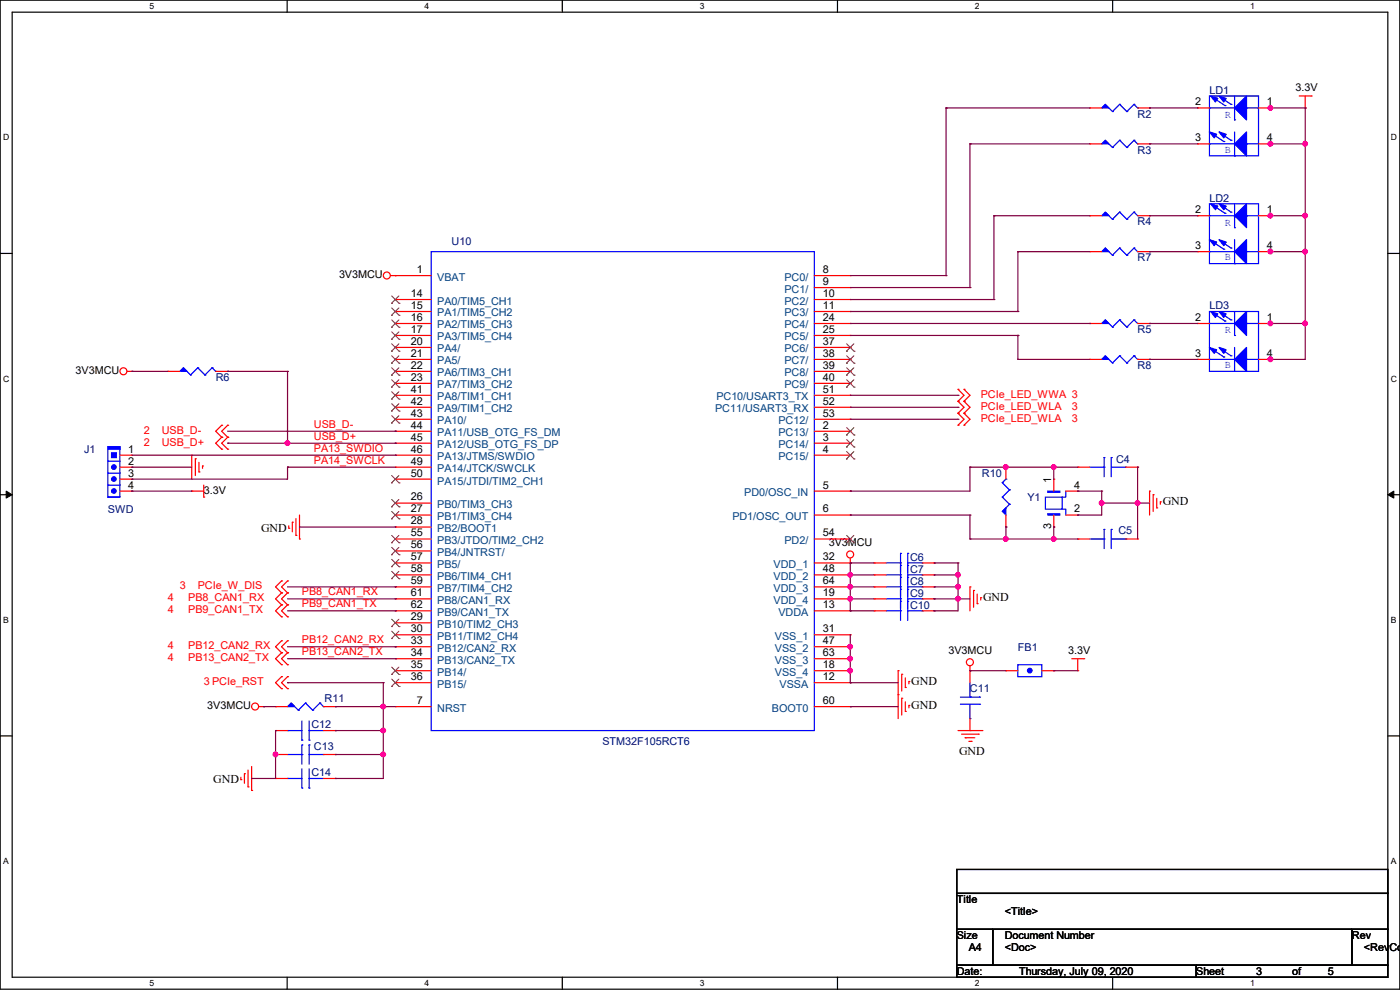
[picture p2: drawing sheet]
<svg xmlns="http://www.w3.org/2000/svg" width="297mm" height="210mm" viewBox="0 0 297 210" stroke-linecap="round" stroke-linejoin="round" font-family="sans-serif">
<path d="M0 0h297v209.8h-297zM2.6 2.6h291.8v204.7h-291.8z" fill="none" stroke="#000" stroke-width=".25"/>
<g fill="#fff">
<path d="M31.7 .3h1v2h-1z"/>
<path d="M31.7 207.6h1v1.9h-1z"/>
</g>
<path d="M60.9 0v2.6M60.9 207.3v2.5" fill="none" stroke="#000" stroke-width=".25"/>
<g fill="#fff">
<path d="M90.1 .3h1v2h-1z"/>
<path d="M90.1 207.6h1v1.9h-1z"/>
</g>
<path d="M119.3 0v2.6M119.3 207.3v2.5" fill="none" stroke="#000" stroke-width=".25"/>
<g fill="#fff">
<path d="M148.5 .3h.9v2h-.9z"/>
<path d="M148.5 207.6h.9v1.9h-.9z"/>
</g>
<path d="M177.7 0v2.6M177.7 207.3v2.5" fill="none" stroke="#000" stroke-width=".25"/>
<g fill="#fff">
<path d="M206.8 .3h1v2h-1z"/>
<path d="M206.8 207.6h1v1.9h-1z"/>
</g>
<path d="M236.1 0v2.6M236.1 207.3v2.5" fill="none" stroke="#000" stroke-width=".25"/>
<g fill="#fff">
<path d="M265.2 .3h1v2h-1z"/>
<path d="M265.2 207.6h1v1.9h-1z"/>
<path d="M.7 28.2h1.2v1.9h-1.2z"/>
<path d="M295.1 28.2h1.2v1.9h-1.2z"/>
<path d="M.7 79.3h1.2v2h-1.2z"/>
<path d="M295.1 79.3h1.2v2h-1.2z"/>
</g>
<path d="M0 53.8h2.6M294.4 53.8h2.6" fill="none" stroke="#000" stroke-width=".25"/>
<g fill="#fff">
<path d="M.7 130.5h1.2v2h-1.2z"/>
<path d="M295.1 130.5h1.1v2h-1.1z"/>
</g>
<path d="M0 104.9h2.6M294.4 104.9h2.6" fill="none" stroke="#000" stroke-width=".25"/>
<path d="M1.3 104.2l1.3 .7-1.3 .8zM294.4 104.9l1.3-.7v1.5z" fill="#000" stroke="#000" stroke-width=".21"/>
<g fill="#fff">
<path d="M.7 181.7h1.2v2h-1.2z"/>
<path d="M295.1 181.7h1.1v2h-1.1z"/>
</g>
<path d="M0 156.1h2.6M294.4 156.1h2.6M203 184.4h91.4v5.1h-91.4zM203 189.5h91.4v7.6h-91.4zM203 197.1h7.6v7.7h-7.6zM210.6 197.1h76.2v7.7h-76.2zM286.8 197.1h7.6v7.7h-7.6zM203 204.8h50.8v2.5h-50.8zM253.8 204.8h40.6v2.5h-40.6z" fill="none" stroke="#000" stroke-width=".25"/>
<g fill="none" stroke="#f00" stroke-width=".25">
<path d="M231.2 30.5h.1M231.2 22.9h.1M231.2 30.5h2.5M231.2 22.9h2.5M241.3 30.5h2.6M241.3 22.9h2.6M243.9 30.5h.1M243.9 22.9h.1M254 22.9h.1M254 30.5h.1M254 30.5h2.6M254 22.9h2.6"/>
<path d="M267 30.5h2.5M267 22.9h2.5M269.5 22.9h.1M269.5 30.5h.1M275.6 20.4h2.6M276.9 22.9h.1M276.9 20.4v2.5M278.2 20.4h.1M82.8 58.5h8.7M83.9 58.5h.1M172.8 58.5h7.6M180.4 58.5h.1"/>
<path d="M231.2 53.4h.1M231.2 45.8h.1M231.2 45.8h2.5M231.2 53.4h2.5M241.3 45.8h2.6M241.3 53.4h2.6M243.9 53.4h.1M243.9 45.8h.1M254 45.8h.1M254 53.4h.1M254 45.8h2.6M254 53.4h2.6"/>
<path d="M267 45.8h2.5M267 53.4h2.5M269.5 45.8h.1M269.5 53.4h.1M27 78.8h1M28 78.8h.1M35.6 78.8h.1M35.6 78.8h2.5M45.8 78.8h2.5M48.3 78.8h.1M83.9 63.5h.1M83.9 66.1h.1"/>
<path d="M83.9 68.6h.1M83.9 71.2h.1M83.9 73.7h.1M83.9 76.2h.1M83.9 78.8h.1M83.9 78.8h7.6M83.9 76.2h7.6M83.9 68.6h7.6M83.9 63.5h7.6M83.9 66.1h7.6M83.9 71.2h7.6M83.9 73.7h7.6"/>
<path d="M172.8 78.8h7.6M172.8 76.2h7.6M172.8 68.6h7.6M172.8 61h7.6M172.8 63.5h7.6M172.8 66.1h7.6M172.8 71.2h7.6M172.8 73.7h7.6M180.4 61h.1M180.4 63.5h.1M180.4 66.1h.1M180.4 68.6h.1"/>
<path d="M180.4 71.2h.1M180.4 73.7h.1M180.4 76.2h.1M180.4 78.8h.1M231.2 76.2h.1M231.2 68.6h.1M231.2 76.2h2.5M231.2 68.6h2.5M241.3 76.2h2.6M241.3 68.6h2.6M243.9 76.2h.1M243.9 68.6h.1"/>
<path d="M254 68.6h.1M254 76.2h.1M254 76.2h2.6M254 68.6h2.6M267 76.2h2.5M267 68.6h2.5M269.5 68.6h.1M269.5 76.2h.1M25.4 99.1h2.6M25.4 96.6h2.6M28 96.6h.1M28 99.1h.1"/>
<path d="M40.7 96.6h.1M40.7 96.6v5M41.4 97.3h.1M41.4 97.3v3.6M42.2 98.1v2M43 98.8h.1M43 98.8v.6M47 90.2h.1M47 92.8h.1M47 95.3h.1M47 90.2l-1.2 1.3 1.2 1.3M47 92.8l-1.2 1.2 1.2 1.3"/>
<path d="M48.3 90.2h.1M48.3 92.8h.1M48.3 95.3h.1M48.3 90.2l-1.3 1.3 1.3 1.3M48.3 92.8l-1.3 1.2 1.3 1.3M83.9 81.3h.1M83.9 83.9h.1M83.9 86.4h.1M83.9 88.9h.1M83.9 91.5h.1M83.9 94h.1M83.9 96.6h.1"/>
<path d="M83.9 99.1h.1M83.9 99.1h7.6M83.9 96.6h7.6M83.9 91.5h7.6M83.9 94h7.6M83.9 81.3h7.6M83.9 83.9h7.6M83.9 86.4h7.6M83.9 88.9h7.6M172.8 96.6h7.6M172.8 91.5h7.6M172.8 94h7.6"/>
<path d="M172.8 81.3h7.6M172.8 83.9h7.6M172.8 86.4h7.6M172.8 88.9h7.6M180.4 91.5h.1M180.4 94h.1M180.4 96.6h.1M180.4 81.3h.1M180.4 83.9h.1M180.4 86.4h.1M180.4 88.9h.1M203.2 82.6h.1"/>
<path d="M203.2 85.1h.1M203.2 87.7h.1M203.2 90.2h.1M203.2 82.6l1.3 1.3-1.3 1.2M203.2 85.1l1.3 1.3-1.3 1.3M203.2 87.7l1.3 1.2-1.3 1.3M204.5 82.6h.1M204.5 85.1h.1M204.5 87.7h.1M204.5 90.2h.1M204.5 82.6l1.3 1.3-1.3 1.2M204.5 85.1l1.3 1.3-1.3 1.3"/>
<path d="M204.5 87.7l1.3 1.2-1.3 1.3M213.4 99.1h.1M213.4 99.1v2.5M228.6 99.1h.1M228.6 99.1h2.6M238.8 99.1h2.5M241.3 99.1h.1M25.4 104.2h2.6M25.4 101.6h2.6M28 101.6h.1M28 104.2h.1M40.7 104.2h.1"/>
<path d="M40.7 104.2h2.5M42.2 100.1h.1M43.2 105.5h.1M43.2 102.9v2.6M61.3 112.1h.1M61.3 111.5v.6M62 110.8h.1M62 110.8v2M62.8 113.6h.1M62.8 110v3.6M63.5 114.3h.1M63.5 109.3v5"/>
<path d="M83.9 106.7h.1M83.9 109.3h.1M83.9 111.8h.1M83.9 101.6h.1M83.9 114.3h.1M83.9 116.9h.1M83.9 119.4h.1M83.9 109.3h7.6M83.9 101.6h7.6M83.9 119.4h7.6M83.9 106.7h7.6M83.9 111.8h7.6"/>
<path d="M83.9 114.3h7.6M83.9 116.9h7.6M172.8 104.2h7.6M172.8 109.3h7.6M172.8 119.4h7.6M172.8 114.3h7.6M180.4 119.4h.1M180.4 104.2h.1M180.4 109.3h.1M180.4 114.3h.1M180.4 118.4v1M185.5 119.4h.1"/>
<path d="M185.5 119.4h2.5M195.6 119.4h2.6M198.2 119.4h.1M213.4 111.8h.1M213.4 109.3v2.5M223.6 101.6h.1M223.6 111.8h.1M223.6 101.6v2.6M223.6 109.3v2.5M226.1 104.2h2.5M226.1 109.3h2.5M228.6 109.3h.1"/>
<path d="M228.6 104.2h.1M228.6 114.3h.1M228.6 114.3h2.6M238.8 114.3h2.5M241.3 114.3h.1M243.9 104.2h.1M243.9 104.2v5.1M244.6 104.9h.1M244.6 104.9v3.6M245.4 107.7h.1M245.4 105.7v2M246.2 106.5h.1"/>
<path d="M246.2 106.5v.5M59.7 125.8h.1M59.7 128.3h.1M59.7 130.9h.1M59.7 138.5h.1M59.7 135.9h.1M59.7 123.2h.1M59.7 125.8l-1.2 1.2 1.2 1.3M59.7 128.3l-1.2 1.3 1.2 1.3M59.7 138.5l-1.2 1.2 1.2 1.3M59.7 135.9l-1.2 1.3 1.2 1.3M59.7 123.2l-1.2 1.3 1.2 1.3"/>
<path d="M61 125.8h.1M61 128.3h.1M61 130.9h.1M61 138.5h.1M61 135.9h.1M61 123.2h.1M61 125.8l-1.3 1.2 1.3 1.3M61 128.3l-1.3 1.3 1.3 1.3M61 138.5l-1.3 1.2 1.3 1.3M61 135.9l-1.3 1.3 1.3 1.3M61 123.2l-1.3 1.3 1.3 1.3M83.9 132.1h.1"/>
<path d="M83.9 134.7h.1M83.9 137.2h.1M83.9 139.7h.1M83.9 122h.1M83.9 124.5h.1M83.9 127h.1M83.9 129.6h.1M83.9 139.7h7.6M83.9 122h7.6M83.9 127h7.6M83.9 124.5h7.6M83.9 129.6h7.6"/>
<path d="M83.9 132.1h7.6M83.9 134.7h7.6M83.9 137.2h7.6M172.8 139.7h7.6M172.8 122h7.6M172.8 127h7.6M172.8 124.5h7.6M172.8 129.6h7.6M172.8 134.7h7.6M172.8 137.2h7.6M180.4 129.6h.1M180.4 127h.1"/>
<path d="M180.4 134.7h.1M180.4 137.2h.1M180.4 122h.1M180.4 139.7h.1M180.4 124.5h.1M185.5 122h.1M185.5 127h.1M185.5 124.5h.1M185.5 129.6h.1M185.5 122h2.5M185.5 127h2.5M185.5 124.5h2.5"/>
<path d="M185.5 129.6h2.5M195.6 122h2.6M195.6 127h2.6M195.6 124.5h2.6M195.6 129.6h2.6M198.2 122h.1M198.2 127h.1M198.2 124.5h.1M198.2 129.6h.1M205.8 124.5h.1M205.8 124.5v5.1M206.5 125.3h.1"/>
<path d="M206.5 125.3v3.5M207.3 128.1h.1M207.3 126v2.1M208.1 126.8h.1M208.1 126.8v.5M227.4 139.7h2.5M228.6 139.7v2.6M229.9 139.7h.1M54.9 149.9h1M55.9 149.9h.1M58.5 149.9h.1M58.5 155h.1"/>
<path d="M58.5 149.9h2.5M58.5 155h2.5M59.7 143.6h.1M59.7 146.1h.1M59.7 141h.1M59.7 143.6l-1.2 1.2 1.2 1.3M61 143.6h.1M61 146.1h.1M61 141h.1M61 143.6l-1.3 1.2 1.3 1.3M68.6 149.9h2.6M68.6 155h2.6"/>
<path d="M71.2 149.9h.1M71.2 155h.1M83.9 149.9h.1M83.9 142.3h.1M83.9 144.8h.1M83.9 149.9h7.6M83.9 142.3h7.6M83.9 144.8h7.6M172.8 149.9h7.6M172.8 142.3h7.6M172.8 144.8h7.6M180.4 144.8h.1"/>
<path d="M180.4 142.3h.1M180.4 149.9h.1M190.5 147.4h.1M190.5 142.3h.1M190.5 142.3v10.1M191.3 148.1h.1M191.3 143h.1M191.3 143v3.6M191.3 148.1v3.6M192.1 150.9h.1M192.1 145.8h.1M192.1 143.8v2"/>
<path d="M192.1 148.9v2M192.8 149.6h.1M192.8 144.6h.1M192.8 144.6v.5M192.8 149.6v.6M203.2 155h5.1M204 155.7h3.6M204.8 156.5h.1M204.8 156.5h2M205.5 157.3h.5M205.8 142.3h.1M205.8 155h.1"/>
<path d="M205.8 141.3v3.5M205.8 152.4v2.6M206 157.3h.1M207.6 155.7h.1M208.3 155h.1M213.4 142.3h.1M213.4 142.3h2.5M221 142.3h2.6M223.6 142.3h.1M228.6 142.3h.1M51.1 165.4h.1M51.1 164.9v.5"/>
<path d="M51.9 164.1h.1M51.9 164.1v2.1M52.6 166.9h.1M52.6 163.4v3.5M53.4 167.7h.1M53.4 162.6v5.1M58.5 160.1h.1M58.5 165.1h.1M58.5 160.1h2.5M58.5 165.1h2.5M68.6 160.1h2.6M68.6 165.1h2.6"/>
<path d="M71.2 160.1h.1M71.2 165.1h.1"/>
<circle cx="82.1" cy="58.4" r=".74"/>
<circle cx="26.2" cy="78.8" r=".74"/>
<circle cx="180.4" cy="117.6" r=".74"/>
<circle cx="54.1" cy="149.9" r=".74"/>
<circle cx="205.8" cy="140.5" r=".74"/>
</g>
<g fill="none" stroke="#00f" stroke-width=".25">
<path d="M234.5 29.8l1.5 1.5M234.5 22.1l1.5 1.6M236 31.3h.1M236 23.7h.1M237.5 29.8h.1M237.5 22.1h.1M237.5 29.8l-1.5 1.5M237.5 29.8l1.6 1.5M237.5 22.1l-1.5 1.6M237.5 22.1l1.6 1.6M239.1 31.3h.1M239.1 23.7h.1"/>
<path d="M240.6 29.8h.1M240.6 22.1h.1M240.6 29.8l-1.5 1.5M240.6 29.8l.7 .7M240.6 22.1l-1.5 1.6M240.6 22.1l.7 .8M241.3 30.5h.1M241.3 22.9h.1M256.6 20.4h10.4v12.7h-10.4zM256.6 30.5h.1M256.6 22.9h.1M256.6 30.5h5.3"/>
<path d="M256.6 22.9h5.3M257.3 28.5l2.3 1.5M257.6 20.9l2.3 1.5M258.9 28.2l2.3 1.6M258.9 20.6l2.3 1.5M259.6 30h.1M259.9 22.4h.1M261.2 29.8h.1M261.2 22.1h.1M261.9 33.1h.1M261.9 25.4h.1M261.9 20.4v5"/>
<path d="M261.9 28v5.1M264.5 30.5h.1M264.5 22.9h.1M264.5 30.5h2.5M264.5 22.9h2.5M91.5 53.4h81.3v101.6h-81.3zM234.5 52.6l1.5 1.5M234.5 45l1.5 1.5M236 54.1h.1M236 46.5h.1M237.5 52.6h.1M237.5 45h.1"/>
<path d="M237.5 52.6l-1.5 1.5M237.5 52.6l1.6 1.5M237.5 45l-1.5 1.5M237.5 45l1.6 1.5M239.1 54.1h.1M239.1 46.5h.1M240.6 52.6h.1M240.6 45h.1M240.6 52.6l-1.5 1.5M240.6 52.6l.7 .8M240.6 45l-1.5 1.5M240.6 45l.7 .8"/>
<path d="M241.3 53.4h.1M241.3 45.8h.1M256.6 43.2h10.4v12.7h-10.4zM256.6 53.4h.1M256.6 45.8h.1M256.6 53.4h5.3M256.6 45.8h5.3M257.3 51.4l2.3 1.5M257.6 43.7l2.3 1.6M258.9 51.1l2.3 1.5M258.9 43.5l2.3 1.5M259.6 52.9h.1"/>
<path d="M259.9 45.3h.1M261.2 52.6h.1M261.2 45h.1M261.9 55.9h.1M261.9 48.3h.1M261.9 43.2v5.1M261.9 50.8v5.1M264.5 53.4h.1M264.5 45.8h.1M264.5 53.4h2.5M264.5 45.8h2.5M38.9 78l1.5 1.5"/>
<path d="M40.4 79.5h.1M42 78h.1M42 78l-1.6 1.5M42 78l1.5 1.5M43.5 79.5h.1M45 78h.1M45 78l-1.5 1.5M45 78l.8 .8M45.8 78.8h.1M234.5 75.5l1.5 1.5M234.5 67.9l1.5 1.5M236 77h.1"/>
<path d="M236 69.4h.1M237.5 75.5h.1M237.5 67.9h.1M237.5 75.5l-1.5 1.5M237.5 75.5l1.6 1.5M237.5 67.9l-1.5 1.5M237.5 67.9l1.6 1.5M239.1 77h.1M239.1 69.4h.1M240.6 75.5h.1M240.6 67.9h.1M240.6 75.5l-1.5 1.5"/>
<path d="M240.6 75.5l.7 .7M240.6 67.9l-1.5 1.5M240.6 67.9l.7 .7M241.3 76.2h.1M241.3 68.6h.1M256.6 66.1h10.4v12.7h-10.4zM256.6 76.2h.1M256.6 68.6h.1M256.6 76.2h5.3M256.6 68.6h5.3M257.3 74.2l2.3 1.5M257.6 66.6l2.3 1.5"/>
<path d="M258.9 74l2.3 1.5M258.9 66.3l2.3 1.6M259.6 75.7h.1M259.9 68.1h.1M261.2 75.5h.1M261.2 67.9h.1M261.9 78.8h.1M261.9 71.2h.1M261.9 66.1v5.1M261.9 73.7v5.1M264.5 76.2h.1M264.5 68.6h.1"/>
<path d="M264.5 76.2h2.5M264.5 68.6h2.5M22.9 94.8h2.5v10.7h-2.5zM22.9 97.8h.1M22.9 97.8h2.5M231.2 99.1h3M234.2 97.1h.1M234.2 99.1h.1M234.2 97.1v4M235.8 97.1h.1M235.8 99.1h3M235.8 97.1v4"/>
<path d="M238.8 99.1h.1M22.9 100.4h.1M22.9 102.9h.1M22.9 105.5h.1M22.9 100.4h2.5M22.9 102.9h2.5M22.9 105.5h2.5M188 119.4h3.1M191.1 119.9h.1M191.1 117.4h.1M191.1 119.4h.1M191.1 117.4v14.2"/>
<path d="M192.6 119.9h.1M192.6 117.4h.1M192.6 117.4v14.2M192.6 119.4h3M195.6 119.4h.1M212.6 105.5h.1M212.6 102.4h.1M212.6 105.5l1.6 1.5M212.6 102.4l1.6 1.5M213.4 101.6h.1M213.4 101.6l-.8 .8M214.2 107h.1"/>
<path d="M214.2 103.9h.1M214.2 107l-1.6 1.5M214.2 103.9l-1.6 1.6M221.8 105.5h3.5v2.5h-3.5zM225.3 108h.8v1.3M226.1 104.2v1.3h-.8M231.2 114.3h3M234.2 112.3h.1M234.2 114.3h.1M234.2 112.3v4.1M235.8 112.3h.1M235.8 112.3v4.1"/>
<path d="M235.8 114.3h3M238.8 114.3h.1M188 122h3.1M188 127h3.1M188 124.5h3.1M188 129.6h3.1M191.1 122h.1M191.1 125h.1M191.1 127h.1M191.1 122.5h.1M191.1 124.5h.1M191.1 127.6h.1"/>
<path d="M191.1 129.6h.1M192.6 125h.1M192.6 122.5h.1M192.6 127.6h.1M192.6 122h3M192.6 127h3M192.6 124.5h3M192.6 129.6h3M195.6 122h.1M195.6 127h.1M195.6 124.5h.1M195.6 129.6h.1"/>
<path d="M61 155h.1M61 155h3.1M61.8 149.1l1.5 1.6M63.3 150.7h.1M64.1 158h.1M64.1 157h.1M64.1 153v4M64.1 158v4.1M64.8 149.1h.1M64.8 149.1l-1.5 1.6M64.8 149.1l1.5 1.6M65.6 158h.1"/>
<path d="M65.6 157h.1M65.6 155h.1M65.6 153v4M65.6 158v4.1M65.6 155h3M66.3 150.7h.1M67.9 149.1h.1M67.9 149.1l-1.6 1.6M67.9 149.1l.7 .8M68.6 149.9h.1M203.8 147.9h4M203.8 149.4h4"/>
<path d="M205.8 152.4h.1M205.8 147.9h.1M205.8 144.8v3.1M205.8 149.4v3M207.8 147.9h.1M207.8 149.4h.1M215.9 141h5.1v2.6h-5.1zM61 165.1h.1M61 160.1h3.1M61 165.1h3.1M64.1 160.1h.1M64.1 167.2h.1"/>
<path d="M64.1 163.1v4.1M65.6 167.2h.1M65.6 165.1h.1M65.6 160.1h3M65.6 163.1v4.1M65.6 165.1h3M68.6 160.1h.1"/>
</g>
<g fill="#00f" stroke="#00f" stroke-width=".25">
<path d="M261.9 53.4l2.6-2.6v5.1z"/>
<path d="M258.6 43.2l1.5 .5-.5 .8z"/>
<path d="M256.8 43.2l1.6 .5-.5 .8z"/>
<path d="M261.9 45.8l2.6-2.6v5.1z"/>
<path d="M258.6 50.8l1.5 .6-.5 .7z"/>
<path d="M256.6 50.8l1.5 .6-.5 .7z"/>
<path d="M261.9 30.5l2.6-2.5v5.1z"/>
<path d="M258.6 20.4l1.5 .5-.5 .7z"/>
<path d="M256.8 20.4l1.6 .5-.5 .7z"/>
<path d="M261.9 22.9l2.6-2.5v5z"/>
<path d="M258.6 28l1.5 .5-.5 .8z"/>
<path d="M256.6 28l1.5 .5-.5 .8z"/>
<path d="M261.9 76.2l2.6-2.5v5.1z"/>
<path d="M258.6 66.1l1.5 .5-.5 .8z"/>
<path d="M256.8 66.1l1.6 .5-.5 .8z"/>
<path d="M261.9 68.6l2.6-2.5v5.1z"/>
<path d="M258.6 73.7l1.5 .5-.5 .8z"/>
<path d="M256.6 73.7l1.5 .5-.5 .8z"/>
<path d="M222.3 109h2.5v.3h-2.5z" fill-rule="evenodd"/>
<path d="M222.3 104.2h2.5v.2h-2.5z" fill-rule="evenodd"/>
<path d="M212.6 108.5l.8-.8v1.6z" fill-rule="evenodd"/>
<path d="M233.7 76.2l.8-.7 .7 .7z" fill-rule="evenodd"/>
<path d="M233.7 53.4l.8-.8 .7 .8z" fill-rule="evenodd"/>
<path d="M233.7 30.5l.8-.7 .7 .7z" fill-rule="evenodd"/>
<path d="M38.9 78l.8 .8h-1.6z" fill-rule="evenodd"/>
<path d="M22.9 94.8h2.5v.5h-2.5z" fill-rule="evenodd"/>
<path d="M23.7 96.1h1v1h-1z" fill-rule="evenodd"/>
<path d="M61.8 149.1l.7 .8h-1.5z" fill-rule="evenodd"/>
<path d="M233.7 68.6l.8-.7 .7 .7z" fill-rule="evenodd"/>
<path d="M233.7 22.9l.8-.8 .7 .8z" fill-rule="evenodd"/>
<path d="M234.5 45l.7 .8h-1.5z" fill-rule="evenodd"/>
<circle cx="218.5" cy="142.3" r=".49"/>
<circle cx="24.2" cy="99.1" r=".49"/>
<circle cx="24.2" cy="101.6" r=".49"/>
<circle cx="24.2" cy="104.2" r=".49"/>
</g>
<g fill="none" stroke="#804000" stroke-width=".21">
<path d="M83.1 64.3h.1M83.1 66.9h.1M83.1 69.4h.1M83.1 72h.1M83.1 74.5h.1M83.1 77h.1M83.1 79.6h.1M83.1 62.8l1.6 1.5M83.1 65.3l1.6 1.6M83.1 67.9l1.6 1.5M83.1 70.4l1.6 1.6M83.1 72.9l1.6 1.6"/>
<path d="M83.1 75.5l1.6 1.5M83.1 78l1.6 1.6M84.6 62.8l-1.5 1.5M84.6 65.3l-1.5 1.6M84.6 67.9l-1.5 1.5M84.6 70.4l-1.5 1.6M84.6 72.9l-1.5 1.6M84.6 75.5l-1.5 1.5M84.6 78l-1.5 1.6M84.7 64.3h.1M84.7 66.9h.1M84.7 69.4h.1"/>
<path d="M84.7 72h.1M84.7 74.5h.1M84.7 77h.1M84.7 79.6h.1M179.6 74.5h.1M179.6 77h.1M179.6 79.6h.1M179.6 72.9l1.6 1.6M179.6 75.5l1.6 1.5M179.6 78l1.6 1.6M181.1 72.9l-1.5 1.6M181.1 75.5l-1.5 1.5"/>
<path d="M181.1 78l-1.5 1.6M181.2 74.5h.1M181.2 77h.1M181.2 79.6h.1M83.1 82.1h.1M83.1 84.7h.1M83.1 87.2h.1M83.1 89.7h.1M83.1 80.6l1.6 1.5M83.1 83.1l1.6 1.6M83.1 85.6l1.6 1.6M83.1 88.2l1.6 1.5"/>
<path d="M84.6 80.6l-1.5 1.5M84.6 83.1l-1.5 1.6M84.6 85.6l-1.5 1.6M84.6 88.2l-1.5 1.5M84.7 82.1h.1M84.7 84.7h.1M84.7 87.2h.1M84.7 89.7h.1M179.6 92.3h.1M179.6 94.8h.1M179.6 97.4h.1M179.6 82.1h.1"/>
<path d="M179.6 90.7l1.6 1.6M179.6 93.3l1.6 1.5M179.6 95.8l1.6 1.6M179.6 80.6l1.6 1.5M181.1 90.7l-1.5 1.6M181.1 93.3l-1.5 1.5M181.1 95.8l-1.5 1.6M181.1 80.6l-1.5 1.5M181.2 92.3h.1M181.2 94.8h.1M181.2 97.4h.1M181.2 82.1h.1"/>
<path d="M83.1 107.5h.1M83.1 110.1h.1M83.1 102.4h.1M83.1 115.1h.1M83.1 117.7h.1M83.1 106l1.6 1.5M83.1 108.5l1.6 1.6M83.1 100.9l1.6 1.5M83.1 113.6l1.6 1.5M83.1 116.1l1.6 1.6M83.1 118.7l1.6 1.5M84.6 106l-1.5 1.5"/>
<path d="M84.6 108.5l-1.5 1.6M84.6 100.9l-1.5 1.5M84.6 113.6l-1.5 1.5M84.6 116.1l-1.5 1.6M84.6 118.7l-1.5 1.5M84.7 107.5h.1M84.7 110.1h.1M84.7 102.4h.1M84.7 115.1h.1M84.7 117.7h.1M179.6 115.1h.1M179.6 113.6l1.6 1.5"/>
<path d="M181.1 113.6l-1.5 1.5M181.2 115.1h.1M83.1 132.9h.1M83.1 135.5h.1M83.1 120.2h.1M83.1 122.8h.1M83.1 131.4l1.6 1.5M83.1 133.9l1.6 1.6M83.1 121.2l1.6 1.6M84.6 131.4l-1.5 1.5M84.6 133.9l-1.5 1.6M84.6 121.2l-1.5 1.6"/>
<path d="M84.7 132.9h.1M84.7 135.5h.1M84.7 120.2h.1M84.7 122.8h.1M83.1 143.1h.1M83.1 145.6h.1M83.1 141.5l1.6 1.6M83.1 144.1l1.6 1.5M84.6 141.5l-1.5 1.6M84.6 144.1l-1.5 1.5M84.7 143.1h.1M84.7 145.6h.1"/>
</g>
<g fill="none" stroke="#800040" stroke-width=".25">
<path d="M200.7 22.9h.1M200.7 22.9h30.5M200.7 22.9v35.6M205.8 30.5h.1M205.8 30.5v30.5M205.8 30.5h25.4M243.9 30.5h.1M243.9 22.9h.1M243.9 30.5h10.1M243.9 22.9h10.1M269.3 22.9h.1M269.3 30.5h.1"/>
<path d="M269.3 30.5h7.6M269.3 22.9h7.6M269.5 22.9h.1M269.5 30.5h.1M276.9 22.9h.1M276.9 30.5h.1M276.9 22.9v53.3h-7.6M180.4 58.5h20.3M200.7 58.5h.1M210.9 45.8h.1M210.9 45.8h20.3M210.9 45.8v17.7"/>
<path d="M215.9 53.4h.1M215.9 53.4h15.3M215.9 53.4v12.7M243.9 53.4h.1M243.9 45.8h.1M243.9 53.4h10.1M243.9 45.8h10.1M269.3 53.4h.1M269.3 45.8h.1M269.3 53.4h7.6M269.3 45.8h7.6M269.5 53.4h.1"/>
<path d="M269.5 45.8h.1M276.9 53.4h.1M276.9 45.8h.1M28 78.8h.1M28 78.8h7.6M48.3 78.8h.1M48.3 78.8h12.7M61 78.8h.1M61 78.8v15.2M180.4 68.6h50.8M180.4 66.1h35.5M180.4 63.5h30.5"/>
<path d="M180.4 61h25.4M180.4 71.2h35.5M205.8 61h.1M210.9 63.5h.1M215.9 66.1h.1M215.9 71.2h.1M215.9 76.2h.1M215.9 76.2h15.3M215.9 71.2v5M231.2 68.6h.1M243.9 76.2h.1M243.9 68.6h.1"/>
<path d="M243.9 76.2h10.1M243.9 68.6h10.1M269.3 76.2h.1M269.3 68.6h.1M269.3 68.6h7.6M269.5 76.2h.1M269.5 68.6h.1M276.9 68.6h.1M28 99.1h.1M28 99.1h12.7M28 96.6h55.9M48.3 94h.1"/>
<path d="M48.3 94h35.6M48.3 91.5h35.6M61 99.1h.1M61 99.1h22.9M61 99.1v2.5h-33M83.9 96.6h.1M83.9 91.5h.1M83.9 94h.1M180.4 83.9h22.8M180.4 88.9h22.8M180.4 86.4h22.8M203.2 83.9h.1"/>
<path d="M203.2 88.9h.1M203.2 86.4h.1M205.8 99.1h.1M205.8 99.1h22.8M205.8 99.1v5.1h-25.4M213.4 99.1h.1M223.6 99.1h.1M223.6 99.1v2.5M241.3 99.1h.1M241.3 99.1v15.2M28 104.2h.1M28 101.6h.1"/>
<path d="M28 104.2h12.7M63.5 111.8h20.4M83.9 111.8h.1M180.4 109.3h.1M180.4 104.2h.1M180.4 119.4h.1M180.4 109.3h25.4M180.4 119.4v10.2M180.4 119.4h5.1M198.2 119.4h.1M198.2 119.4h5M203.2 119.4h.1"/>
<path d="M203.2 119.4v10.2h-5M205.8 114.3h.1M205.8 109.3h.1M205.8 114.3h22.8M205.8 109.3v5M213.4 114.3h.1M213.4 111.8h.1M213.4 111.8v2.5M223.6 111.8h.1M223.6 114.3h.1M223.6 111.8v2.5M228.6 104.2h.1"/>
<path d="M228.6 109.3h.1M228.6 104.2h5.1M233.7 104.2h.1M233.7 106.7h.1M233.7 106.7h10.2M233.7 104.2v5.1h-5.1M241.3 106.7h.1M61 129.6h22.9M61 127h22.9M61 124.5h22.9M61 137.2h22.9M61 139.7h22.9"/>
<path d="M83.9 127h.1M83.9 129.6h.1M83.9 137.2h.1M83.9 139.7h.1M83.9 124.5h.1M180.4 137.2h.1M180.4 122h.1M180.4 124.5h.1M180.4 127h.1M180.4 129.6h.1M180.4 139.7h.1M180.4 134.7v10.1"/>
<path d="M180.4 129.6h5.1M180.4 127h5.1M180.4 124.5h5.1M180.4 122h5.1M198.2 129.6h.1M198.2 127h.1M198.2 124.5h.1M198.2 122h.1M198.2 127h7.6M198.2 124.5h5M198.2 122h5M203.2 124.5h.1"/>
<path d="M203.2 122h.1M203.2 127h.1M55.9 149.9h.1M55.9 149.9h2.6M58.5 155h.1M58.5 155v10.1h-5.1M61 144.8h.1M61 144.8h20.3M71.2 149.9h.1M71.2 155h.1M71.2 149.9h12.7M71.2 155h10.1"/>
<path d="M81.3 149.9h.1M81.3 155h.1M81.3 144.8h.1M81.3 144.8v20.3h-10.1M180.4 149.9h.1M180.4 144.8h.1M180.4 142.3h.1M180.4 149.9h10.1M180.4 144.8h10.1M205.8 142.3h.1M205.8 142.3h7.6M223.6 142.3h.1"/>
<path d="M223.6 142.3h5M53.4 165.1h.1M58.5 160.1h.1M71.2 160.1h.1M71.2 165.1h.1M71.2 160.1h10.1M81.3 160.1h.1"/>
</g>
<g fill="#f0f" stroke="#f0f" stroke-width=".25">
<circle cx="61" cy="94" r=".49"/>
<circle cx="58.4" cy="160" r=".49"/>
<circle cx="81.3" cy="160" r=".49"/>
<circle cx="81.3" cy="149.9" r=".49"/>
<circle cx="81.3" cy="155" r=".49"/>
<circle cx="241.3" cy="106.7" r=".49"/>
<circle cx="223.5" cy="99.1" r=".49"/>
<circle cx="223.5" cy="114.3" r=".49"/>
<circle cx="213.4" cy="114.3" r=".49"/>
<circle cx="233.7" cy="106.7" r=".49"/>
<circle cx="213.4" cy="99.1" r=".49"/>
<circle cx="180.4" cy="127" r=".49"/>
<circle cx="180.4" cy="124.5" r=".49"/>
<circle cx="203.2" cy="127" r=".49"/>
<circle cx="203.2" cy="124.5" r=".49"/>
<circle cx="203.2" cy="121.9" r=".49"/>
<circle cx="180.4" cy="121.9" r=".49"/>
<circle cx="269.5" cy="22.9" r=".49"/>
<circle cx="276.9" cy="30.5" r=".49"/>
<circle cx="269.5" cy="76.2" r=".49"/>
<circle cx="269.5" cy="68.6" r=".49"/>
<circle cx="276.9" cy="68.6" r=".49"/>
<circle cx="276.9" cy="53.4" r=".49"/>
<circle cx="269.5" cy="53.4" r=".49"/>
<circle cx="276.9" cy="45.7" r=".49"/>
<circle cx="269.5" cy="45.7" r=".49"/>
<circle cx="269.5" cy="30.5" r=".49"/>
<circle cx="180.4" cy="137.2" r=".49"/>
<circle cx="180.4" cy="139.7" r=".49"/>
<circle cx="180.4" cy="142.3" r=".49"/>
</g>
<g font-size="2.5">
<text x="246.7" y="107.2">GND</text>
<text x="55.4" y="112.8">GND</text>
<text x="208.6" y="127.6">GND</text>
<text x="193.3" y="145.3">GND</text>
<text x="193.3" y="150.4">GND</text>
<text x="203.5" y="160.1">GND</text>
<text x="45.3" y="166.2">GND</text>
</g>
<g font-size="2.3">
<text x="253.5" y="22.4">2</text>
<text x="268.8" y="22.4">1</text>
<text x="274.9" y="19.4">3.3V</text>
<text x="253.5" y="30">3</text>
<text x="268.8" y="30">4</text>
<text x="253.5" y="45.2">2</text>
<text x="268.8" y="45.2">1</text>
<text x="253.5" y="52.8">3</text>
<text x="268.8" y="52.8">4</text>
<text x="71.9" y="59">3V3MCU</text>
<text x="88.4" y="57.9">1</text>
<text x="174.5" y="57.9">8</text>
<text x="87.2" y="63">14</text>
<text x="87.2" y="65.5">15</text>
<text x="174.5" y="60.5">9</text>
<text x="174.5" y="63">10</text>
<text x="174.5" y="65.5">11</text>
<text x="87.2" y="68.1">16</text>
<text x="87.2" y="70.6">17</text>
<text x="174.5" y="68.1">24</text>
<text x="174.5" y="70.6">25</text>
<text x="253.5" y="68.1">2</text>
<text x="268.8" y="68.1">1</text>
<text x="87.2" y="73.2">20</text>
<text x="87.2" y="75.7">21</text>
<text x="174.5" y="73.2">37</text>
<text x="174.5" y="75.7">38</text>
<text x="253.5" y="75.7">3</text>
<text x="268.8" y="75.7">4</text>
<text x="16" y="79.3">3V3MCU</text>
<text x="87.2" y="78.2">22</text>
<text x="87.2" y="80.8">23</text>
<text x="87.2" y="83.3">41</text>
<text x="174.5" y="78.2">39</text>
<text x="174.5" y="80.8">40</text>
<text x="174.5" y="83.3">51</text>
<text x="87.2" y="85.9">42</text>
<text x="87.2" y="88.4">43</text>
<text x="174.5" y="85.9">52</text>
<text x="174.5" y="88.4">53</text>
<text x="87.2" y="90.9">44</text>
<text x="87.2" y="93.5">45</text>
<text x="174.5" y="90.9">2</text>
<text x="174.5" y="93.5">3</text>
<text x="27.2" y="96">1</text>
<text x="27.2" y="98.6">2</text>
<text x="27.2" y="101.1">3</text>
<text x="87.2" y="96">46</text>
<text x="87.2" y="98.6">49</text>
<text x="87.2" y="101.1">50</text>
<text x="174.5" y="96">4</text>
<text x="27.2" y="103.6">4</text>
<text x="43.2" y="104.7">3.3V</text>
<text x="87.2" y="106.2">26</text>
<text x="174.5" y="103.6">5</text>
<text x="223" y="102.4" transform="rotate(-90 223 102.4)">1</text>
<text x="227.9" y="103.6">4</text>
<text x="87.2" y="108.7">27</text>
<text x="87.2" y="111.3">28</text>
<text x="87.2" y="113.8">55</text>
<text x="174.5" y="108.7">6</text>
<text x="174.5" y="113.8">54</text>
<text x="223" y="112.3" transform="rotate(-90 223 112.3)">3</text>
<text x="227.9" y="108.7">2</text>
<text x="87.2" y="116.3">56</text>
<text x="87.2" y="118.9">57</text>
<text x="174.5" y="118.9">32</text>
<text x="175.8" y="115.9">3V3MCU</text>
<text x="87.2" y="121.4">58</text>
<text x="87.2" y="124">59</text>
<text x="174.5" y="121.4">48</text>
<text x="174.5" y="124">64</text>
<text x="87.2" y="131.6">29</text>
<text x="87.2" y="126.5">61</text>
<text x="87.2" y="129">62</text>
<text x="174.5" y="129">13</text>
<text x="174.5" y="126.5">19</text>
<text x="87.2" y="134.1">30</text>
<text x="87.2" y="136.7">33</text>
<text x="174.5" y="134.1">31</text>
<text x="174.5" y="136.7">47</text>
<text x="87.2" y="139.2">34</text>
<text x="87.2" y="141.7">35</text>
<text x="174.5" y="141.7">18</text>
<text x="174.5" y="139.2">63</text>
<text x="201.2" y="138.8">3V3MCU</text>
<text x="226.6" y="138.8">3.3V</text>
<text x="87.2" y="144.3">36</text>
<text x="88.4" y="149.4">7</text>
<text x="174.5" y="144.3">12</text>
<text x="174.5" y="149.4">60</text>
<text x="44" y="150.5">3V3MCU</text>
<text x="203" y="191.6">Title</text>
<text x="213.2" y="194.1">&lt;Title&gt;</text>
<text x="203" y="199.2">Size</text>
<text x="205.5" y="201.8">A4</text>
<text x="213.1" y="199.2">Document Number</text>
<text x="213.2" y="201.8">&lt;Doc&gt;</text>
<text x="286.8" y="199.2">Rev</text>
<text x="289.4" y="201.8">&lt;RevCod</text>
<text x="203" y="206.8">Date:</text>
<text x="216.2" y="206.8">Thursday, July 09, 2020</text>
<text x="253.8" y="206.8">Sheet</text>
<text x="266.5" y="206.8">3</text>
<text x="274.1" y="206.8">of</text>
<text x="281.7" y="206.8">5</text>
</g>
<g font-size="2.3" fill="#000080">
<text x="256.6" y="19.9">LD1</text>
<text x="241.3" y="25">R2</text>
<text x="241.3" y="32.6">R3</text>
<text x="241.3" y="47.8">R4</text>
<text x="256.6" y="42.8">LD2</text>
<text x="95.8" y="51.9">U10</text>
<text x="241.3" y="55.5">R7</text>
<text x="256.6" y="65.6">LD3</text>
<text x="241.3" y="70.7">R5</text>
<text x="45.8" y="80.9">R6</text>
<text x="241.3" y="78.3">R8</text>
<text x="17.8" y="96.1">J1</text>
<text x="208.3" y="101.2">R10</text>
<text x="236.8" y="98.1">C4</text>
<text x="218" y="106.3">Y1</text>
<text x="22.9" y="108.8">SWD</text>
<text x="237.3" y="113.4">C5</text>
<text x="193.1" y="119">C6</text>
<text x="193.1" y="121.5">C7</text>
<text x="193.1" y="124">C8</text>
<text x="193.1" y="126.6">C9</text>
<text x="193.1" y="129.1">C10</text>
<text x="215.9" y="138">FB1</text>
<text x="68.9" y="148.9">R11</text>
<text x="205.8" y="146.9">C11</text>
<text x="66.1" y="154.5">C12</text>
<text x="66.6" y="159.1">C13</text>
<text x="127.8" y="158.1">STM32F105RCT6</text>
<text x="66.1" y="164.7">C14</text>
</g>
<g font-size="2.3" fill="#00f">
<text x="259.9" y="25">R</text>
<text x="259.9" y="32.4">B</text>
<text x="259.9" y="47.9">R</text>
<text x="259.9" y="55.2">B</text>
<text x="259.9" y="70.7">R</text>
<text x="259.9" y="78.1">B</text>
</g>
<g font-size="2.3" fill="#004080">
<text x="92.8" y="59.5">VBAT</text>
<text x="166.4" y="59.5">PC0/</text>
<text x="92.8" y="64.6">PA0/TIM5_CH1</text>
<text x="166.4" y="62.1">PC1/</text>
<text x="166.4" y="64.6">PC2/</text>
<text x="92.8" y="67.1">PA1/TIM5_CH2</text>
<text x="92.8" y="69.7">PA2/TIM5_CH3</text>
<text x="166.4" y="67.1">PC3/</text>
<text x="166.4" y="69.7">PC4/</text>
<text x="92.8" y="72.2">PA3/TIM5_CH4</text>
<text x="92.8" y="74.8">PA4/</text>
<text x="92.8" y="77.3">PA5/</text>
<text x="166.4" y="72.2">PC5/</text>
<text x="166.4" y="74.8">PC6/</text>
<text x="166.4" y="77.3">PC7/</text>
<text x="92.8" y="79.8">PA6/TIM3_CH1</text>
<text x="92.8" y="82.4">PA7/TIM3_CH2</text>
<text x="166.4" y="79.8">PC8/</text>
<text x="166.4" y="82.4">PC9/</text>
<text x="92.8" y="84.9">PA8/TIM1_CH1</text>
<text x="92.8" y="87.5">PA9/TIM1_CH2</text>
<text x="151.7" y="87.5">PC11/USART3_RX</text>
<text x="152" y="84.9">PC10/USART3_TX</text>
<text x="92.8" y="90">PA10/</text>
<text x="92.8" y="92.5">PA11/USB_OTG_FS_DM</text>
<text x="92.8" y="95.1">PA12/USB_OTG_FS_DP</text>
<text x="165.1" y="92.5">PC13/</text>
<text x="165.1" y="95.1">PC14/</text>
<text x="165.1" y="90">PC12/</text>
<text x="92.8" y="97.6">PA13/JTMS/SWDIO</text>
<text x="92.8" y="100.2">PA14/JTCK/SWCLK</text>
<text x="165.1" y="97.6">PC15/</text>
<text x="92.8" y="107.8">PB0/TIM3_CH3</text>
<text x="92.8" y="103">PA15/JTDI/TIM2_CH1</text>
<text x="157.9" y="105.2">PD0/OSC_IN</text>
<text x="92.8" y="110.3">PB1/TIM3_CH4</text>
<text x="92.8" y="112.9">PB2/BOOT1</text>
<text x="155.4" y="110.3">PD1/OSC_OUT</text>
<text x="92.8" y="115.4">PB3/JTDO/TIM2_CH2</text>
<text x="92.8" y="117.9">PB4/JNTRST/</text>
<text x="166.4" y="115.4">PD2/</text>
<text x="92.8" y="120.5">PB5/</text>
<text x="92.8" y="123">PB6/TIM4_CH1</text>
<text x="92.8" y="125.6">PB7/TIM4_CH2</text>
<text x="164.1" y="120.5">VDD_1</text>
<text x="164.1" y="123">VDD_2</text>
<text x="164.1" y="125.6">VDD_3</text>
<text x="92.8" y="128.1">PB8/CAN1_RX</text>
<text x="92.8" y="130.6">PB9/CAN1_TX</text>
<text x="164.1" y="128.1">VDD_4</text>
<text x="165.1" y="130.6">VDDA</text>
<text x="92.8" y="133.2">PB10/TIM2_CH3</text>
<text x="92.8" y="135.7">PB11/TIM2_CH4</text>
<text x="164.4" y="135.7">VSS_1</text>
<text x="92.8" y="138.3">PB12/CAN2_RX</text>
<text x="92.8" y="140.8">PB13/CAN2_TX</text>
<text x="92.8" y="143.3">PB14/</text>
<text x="164.4" y="143.3">VSS_4</text>
<text x="164.4" y="138.3">VSS_2</text>
<text x="164.4" y="140.8">VSS_3</text>
<text x="92.8" y="145.9">PB15/</text>
<text x="165.4" y="145.9">VSSA</text>
<text x="92.8" y="151">NRST</text>
<text x="163.7" y="151">BOOT0</text>
</g>
<g font-size="2.3" fill="#f00">
<text x="208.1" y="84.4">PCIe_LED_WWA 3</text>
<text x="208.1" y="87">PCIe_LED_WLA</text>
<text x="208.1" y="89.5">PCIe_LED_WLA</text>
<text x="227.4" y="87">3</text>
<text x="227.4" y="89.5">3</text>
<text x="30.5" y="92">2</text>
<text x="30.5" y="94.6">2</text>
<text x="34.3" y="92">USB_D-</text>
<text x="34.3" y="94.6">USB_D+</text>
<text x="66.6" y="95.8">PA13_SWDIO</text>
<text x="66.6" y="90.8">USB_D-</text>
<text x="66.6" y="93.3">USB_D+</text>
<text x="66.6" y="98.4">PA14_SWCLK</text>
<text x="38.1" y="125.1">3</text>
<text x="42" y="125.1">PCIe_W_DIS</text>
<text x="35.6" y="127.6">4</text>
<text x="35.6" y="130.1">4</text>
<text x="39.9" y="127.6">PB8_CAN1_RX</text>
<text x="39.9" y="130.1">PB9_CAN1_TX</text>
<text x="64.1" y="126.3">PB8_CAN1_RX</text>
<text x="64.1" y="128.9">PB9_CAN1_TX</text>
<text x="35.6" y="137.8">4</text>
<text x="39.9" y="137.8">PB12_CAN2_RX</text>
<text x="64.1" y="136.5">PB12_CAN2_RX</text>
<text x="35.6" y="140.3">4</text>
<text x="39.9" y="140.3">PB13_CAN2_TX</text>
<text x="64.1" y="139">PB13_CAN2_TX</text>
<text x="43.2" y="145.4">3 PCIe_RST</text>
</g>
<g font-size="1.8">
<text x="31.7" y="1.9">5</text>
<text x="90.1" y="1.9">4</text>
<text x="148.5" y="1.9">3</text>
<text x="206.8" y="1.9">2</text>
<text x="265.2" y="1.9">1</text>
<text x=".7" y="29.8">D</text>
<text x="295.1" y="29.8">D</text>
<text x=".7" y="80.9">C</text>
<text x="295.1" y="80.9">C</text>
<text x=".7" y="132.1">B</text>
<text x="295.1" y="132.1">B</text>
<text x=".7" y="183.3">A</text>
<text x="295.1" y="183.3">A</text>
<text x="31.7" y="209.2">5</text>
<text x="90.1" y="209.2">4</text>
<text x="148.5" y="209.2">3</text>
<text x="206.8" y="209.2">2</text>
<text x="265.2" y="209.2">1</text>
</g>
</svg>
